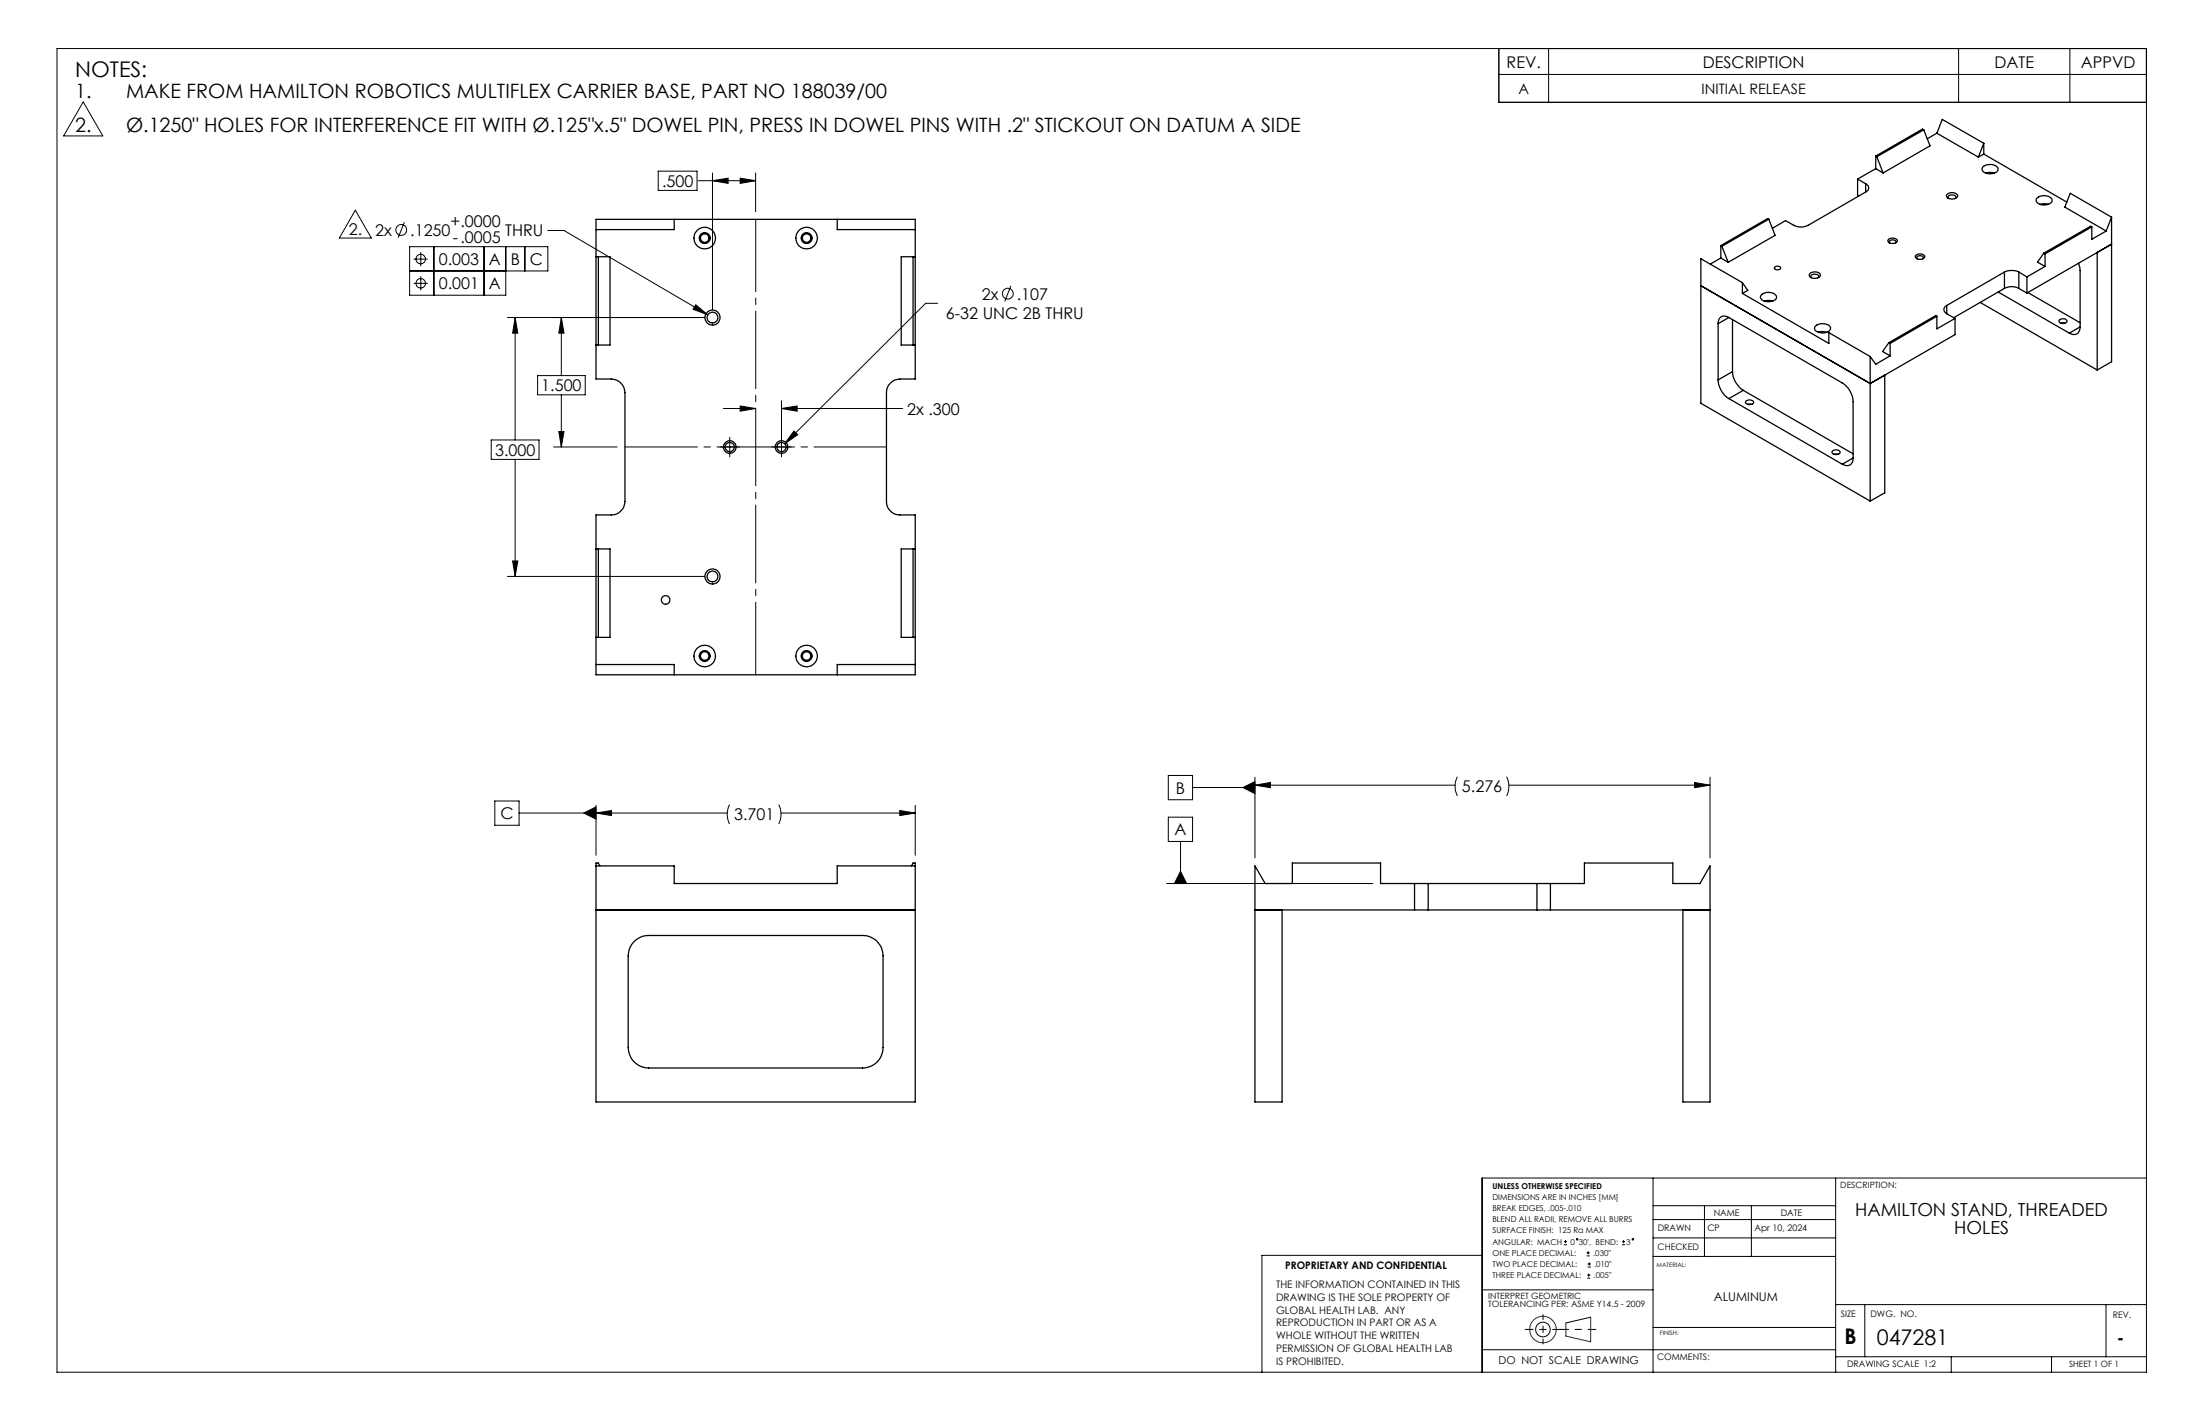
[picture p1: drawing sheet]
<svg xmlns="http://www.w3.org/2000/svg" width="432mm" height="279mm" viewBox="0 0 432 279" stroke-linecap="round" stroke-linejoin="round" font-family="sans-serif">
<g fill="none" stroke="#000" stroke-width=".25">
<path d="M364.6 35.1l1.6 1M364.6 35.1v3.2l.2 .2M366.2 37.7l-11.3 6.5a3 3 0 0 1-2.8 0l-1.7-.9-2.5 1.5M366.2 36.1a.85 .85 0 0 1 .6 .8 .85 .85 0 0 1-.6 .8M366.2 36.1v1.6M368.2 33.1l-3.6 2M368.2 33.1l1.4 .8M368.2 30.6l.2 .2M368.2 30.6v2.5M368.4 30.8l1.2 3.1M377.6 25.5l1.2 3.1-9.2 5.3M377.6 25.5l-9.2 5.3"/>
<path d="M377.6 25.5l-.3-.2-9.1 5.3M380.2 26.1l-2 1.1M380.2 26.1l8.1 4.7M380.2 26.1l1-2.7 8.2 4.7M382.1 38.2a1.37 1.37 0 0 1 2.1 .2 1.34 1.34 0 0 1-2.1 .2zM382.5 38.9l-.2-.2a.89 .89 0 0 1 1.6 0l-.1 .2M389.2 32.7a2.04 2.04 0 0 1 3 .4 1.56 1.56 0 0 1-2.1 .9 .86 .86 0 0 1-.9-.3 .86 .86 0 0 1 0-1zM389.4 30.2l-1.1 .6M389.4 30.2l16.3 9.5M389.4 28.1l-1.1 2.7M389.4 28.1v2.1M389.7 34l.6-.2 1.1 .2"/>
<path d="M399.8 38.8a2.2 2.2 0 0 1 2.9 .2 .85 .85 0 0 1-.9 1.1 1.59 1.59 0 0 1-2.2-.8zM117 43h62.6v31.4h-3a2.71 2.71 0 0 0-2.6 2.6v21.4a2.65 2.65 0 0 0 2.6 2.6h3v31.4h-62.6v-31.4h3a2.71 2.71 0 0 0 2.7-2.6v-21.4a2.78 2.78 0 0 0-2.7-2.6h-3zM117 50.4h2.7v17.3h-2.7M117.4 50.4v17.3M132.3 43v2h-15.3M164.3 43v2h15.3M179.2 50.4v17.3M179.6 50.4h-2.7v17.3h2.7M333.8 56.1l33.3 19.1M337.7 50.6l-2 1.2M337.7 50.6l1.5 .9M337.7 48.2l.3 .1"/>
<path d="M337.7 48.2v2.4M338 48.3l1.2 3.2M342 55.5l-8.2-4.7v28.3l33.3 19.2M342 55.5v2.1M342 57.6l17 9.8v-2.1l8.1 4.7M342 55.5l1 1.5-1 .6M345.8 57.8a2.01 2.01 0 0 1 2.9 .4 1.19 1.19 0 0 1-1.4 1h-.7a.85 .85 0 0 1-.9-.4 .85 .85 0 0 1 .1-1zM346.3 59.1l.6-.2 1 .2M347.2 43l1.2 3.2-9.2 5.3M347.2 43l-9.2 5.3M347.2 43l-.3-.1-9.2 5.3M348.3 52.4l.6-.2 .6 .2a.58 .58 0 0 1-.6 .6 .58 .58 0 0 1-.6-.6z"/>
<path d="M355.2 53.7a1.37 1.37 0 0 1 2.1 .3 1.34 1.34 0 0 1-2.2 .1zM355.5 54.5l-.1-.2a.86 .86 0 0 1 .8-.5 .86 .86 0 0 1 .8 .6l-.2 .1M370.7 47a1.15 1.15 0 0 1 1.7 .3 1.13 1.13 0 0 1-1.9 0zM370.9 47.7l-.1-.3a.8 .8 0 0 1 1.3 0l-.1 .3M376.1 50.1a1.12 1.12 0 0 1 1.7 .3 1.03 1.03 0 0 1-1 .5 1.03 1.03 0 0 1-.9-.7zM376.3 50.8l-.1-.2a.77 .77 0 0 1 1.3 0l-.1 .2M382.1 59.9a.87 .87 0 0 0-.6 .8 .87 .87 0 0 0 .6 .9M382.1 59.9v1.7M388.7 59.3l22.9 13.3M392.2 57.3l14 8.1M393.4 53.4a3.3 3.3 0 0 1 2.8 0M393.4 56.6a3 3 0 0 1 2.8 0"/>
<path d="M393.4 53.4l-11.3 6.5M393.4 53.4v3.2M393.4 56.6l-9.9 5.7M396.2 53.4l1.6 .9M396.2 53.4v3.2M396.2 56.6l1.6 .9M397.8 57.5l16.6-9.6-2.8 1.6v23.1M397.8 54.3v3.2M398 57.4l10.3 5.9M400.4 40.1l.6-.1 1 .1M401.1 49.7l-1.2 1.7 1.5 .9M401.1 49.7l.3 .1"/>
<path d="M401.4 52.3l-3.6 2M401.4 49.8v2.5M408 51.6l.3 1.5v11M410.6 44.5v2.5l2.8-1.7M410.6 44.5l-9.2 5.3M410.6 44.5l-.2-.1-9.3 5.3M414.4 42.6v28.4l-2.8 1.6M414.4 42.6l-8.1-4.7-1 2.7 8.1 4.7M414.4 42.6l-1 2.7M337.2 74.5a4.6 4.6 0 0 0 2.1 3.7M337.2 63.5v11M339.3 62.3l22.3 12.8a4.6 4.6 0 0 1 2.1 3.7v11.1"/>
<path d="M339.3 62.3a1.28 1.28 0 0 0-1.5-.2 1.28 1.28 0 0 0-.6 1.4M339.3 78.2l22.3 12.9M339.3 62.3l-2.1 1.2M340 72.9a4.6 4.6 0 0 0 2.2 3.7M340 72.9l-2.8 1.6M340 62.7v10.2M342.2 76.6l-2.9 1.6M342.2 76.6l21.5 12.4M342.7 78.7a.97 .97 0 0 1 1.5 .3 .97 .97 0 0 1-1.6-.1zM343 79.3h.8M356.3 64a2.08 2.08 0 0 1 3 .3 1.68 1.68 0 0 1-2.5 .9 .71 .71 0 0 1-.6-.5 .71 .71 0 0 1 .1-.7zM356.9 65.2l.6-.1 1.1 .1"/>
<path d="M367.1 70v28.3M367.1 75.2l2.8-1.6v23.1l-2.8 1.6M370.7 67.2l-1.2 1.8 1.5 .8M370.7 67.2l.3 .2M371 69.8l-2.8 1.7-1.1-1.5M371 67.4v2.4M380.2 62.1l-9.2 5.3M380.2 62.1v2.4l3.5-2M380.2 62.1l-.3-.2-9.2 5.3M382.1 61.6l1.6 .9M383.7 62.5v3.2l-16.6 9.5M404.2 62.8a.91 .91 0 0 1 1.5 .2 .92 .92 0 0 1-1.6 0z"/>
<path d="M404.5 63.4h.8M408.3 64.1a1.3 1.3 0 0 1-.7 1.4 1.3 1.3 0 0 1-1.4-.1M408.3 64.1l-2.1 1.3M359.7 88.5a.92 .92 0 0 1 1.5 .3 .95 .95 0 0 1-1.6-.1zM360 89.1h.8M363.7 89.9a1.29 1.29 0 0 1-.6 1.3 1.29 1.29 0 0 1-1.5-.1M363.7 89.9l-2.1 1.2M117 107.7h2.7v17.4h-2.7M117.4 107.7v17.4M179.2 107.7v17.4M179.6 107.7h-2.7v17.4h2.7M117 130.4h15.3v2"/>
<path d="M179.6 130.4h-15.3v2M117 178.5h62.6M117 169.9h15.3v3.5h32v-3.5h15.3M117.7 169.9l-.3-.6h-.4v46.9h62.6v-46.9h-.4l-.3 .6M246.3 178.5h31.3M277.6 178.5h2.7M277.6 173.4h2.7M277.6 173.4h-6.6v-4.1h-17.4v4.1h-5.3l-2-3.5v46.3h5.3v-37.7M277.6 173.4v5.1M280.3 178.5h21.4M280.3 173.4h21.4M280.3 173.4v5.1"/>
<path d="M301.7 178.5h2.6M301.7 173.4h2.6M301.7 173.4v5.1M304.3 173.4h6.7v-4.1h17.3v4.1h5.4l1.9-3.5v46.3h-5.3v-37.7M304.3 178.5h31.3M304.3 173.4v5.1M124.7 184.5a4 4 0 0 1 2.6-.9h42a3.9 3.9 0 0 1 4 3.9v18a4 4 0 0 1-4 4h-42a4.1 4.1 0 0 1-4-4v-18a4.2 4.2 0 0 1 1.4-3z"/>
<circle cx="138.3" cy="46.7" r=".82"/>
<circle cx="138.3" cy="46.7" r="1.06"/>
<circle cx="138.3" cy="46.7" r="2.12"/>
<circle cx="158.3" cy="46.7" r=".82"/>
<circle cx="158.3" cy="46.7" r="1.06"/>
<circle cx="158.3" cy="46.7" r="2.12"/>
<circle cx="139.8" cy="62.3" r="1.05"/>
<circle cx="139.9" cy="62.3" r="1.47"/>
<circle cx="143.2" cy="87.7" r=".91"/>
<circle cx="143.2" cy="87.7" r="1.24"/>
<circle cx="153.4" cy="87.7" r=".91"/>
<circle cx="153.4" cy="87.7" r="1.24"/>
<circle cx="130.7" cy="117.7" r=".85"/>
<circle cx="139.8" cy="113.1" r="1.05"/>
<circle cx="139.9" cy="113.1" r="1.47"/>
<circle cx="138.3" cy="128.7" r="2.11"/>
<circle cx="138.3" cy="128.7" r="1.06"/>
<circle cx="138.3" cy="128.7" r=".84"/>
<circle cx="158.3" cy="128.7" r=".83"/>
<circle cx="158.3" cy="128.7" r="2.11"/>
<circle cx="158.3" cy="128.7" r="1.06"/>
</g>
<g fill="none" stroke="#000" stroke-width=".2">
<path d="M11.2 9.5h410.1v259.7h-410.1zM294.2 9.5v10.6h127.1M294.2 14.6h127.1M304 9.5v10.6M384.4 9.5v10.6M406.3 9.5v10.6M16.3 20l3.9 6.7h-7.7zM129.2 33.6h7.6v3.8h-7.6zM137.1 35.5h11.2M139.8 35.5l3.1-.5v1zM139.8 33.9v26.9M145.3 35l3 .5-3 .5z"/>
<path d="M148.3 33.9v7.6M69.7 41.2l3.2 5.5h-6.3zM79.4 43.6l-1.3 3M81.2 50.8h2.8M81.2 55.6h2.8M82.6 49.5v2.7M82.6 54.2v2.8M85.2 48.4v9.5M95 48.4v9.5M99.3 48.4v9.5h-18.9v-9.5h27.1v4.8h-27.1M103 48.4v4.8M107.5 45.2h3.2l28.2 16.6"/>
<path d="M136.6 59.8l2.3 2-2.9-1.1zM184 59.5h-2.3l-27.7 27.6M198.4 56.1l-1.2 3M99.6 62.3h38.7M101.1 62.3l.5 3.1h-1zM101.1 62.3v24M105.5 73.7h9.4v3.8h-9.4zM110.2 62.3l.5 3.1h-1zM110.2 62.3v11.4M110.2 77.5v10.2M145.3 79.7l3 .5-3 .5zM153.4 78.6v11"/>
<path d="M96.4 86.3h9.4v3.8h-9.4zM101.1 90.1v23M108.7 87.7h12.4M109.7 84.7h1l-.5 3zM141.3 87.7h3.8M142 80.2h6.3M143.2 85.8v3.8M151.5 87.7h3.8M153.4 80.2l3.1-.5v1zM153.4 80.2h23.8M155.8 84.6l.8 .7-2.6 1.8zM99.6 113.1h38.7"/>
<path d="M100.6 110.1h1l-.5 3zM97.1 157.2h4.8v4.7h-4.8zM114.6 159.5l2.4-1.2v2.4zM117 159.5l3-.5v1zM117 158v9.8M142.7 159.5h-40.8M143.2 157.9a4.2 4.2 0 0 0 0 3.8M152.9 157.9l.1 .3a4.4 4.4 0 0 1-.1 3.5M153.3 159.5h26.3M176.6 159l3 .5-3 .5zM179.6 158v9.8M229.3 152.2h4.8v4.7h-4.8z"/>
<path d="M234.1 154.5h12.2M243.9 154.5l2.4-1.1v2.3zM246.3 154.1l3-.6v1.1zM246.3 152.5v15.8M246.3 154.1h39.3M286 152.4a4.4 4.4 0 0 0 0 3.8M295.7 152.4a4.1 4.1 0 0 1 0 3.8M296.2 154.1h39.4M332.6 153.5l3 .6-3 .5zM335.6 152.5v15.8M229 173.4h40.5M229.3 160.3h4.8v4.8h-4.8z"/>
<path d="M231.7 171l1.2 2.4h-2.4zM231.7 165.1v8.3M324.4 231.1v38.1M324.4 239.3h35.9M324.4 236.6h35.9M334.5 236.6v9.9M343.7 236.6v9.9M360.3 231.1v38.1M421.3 231.1h-130.4v38.1M290.9 246.3h-43.2v22.9M290.9 253.1h33.5M307 244.2h.6"/>
<path d="M307 243.6h.6M307.3 243.3v.6M311.4 246.4h.6M311.4 245.8h.6M311.5 250.8h.6M311.5 250.2h.6M311.6 248.6h.6M311.6 248h.6M311.7 245.5v.6M311.8 249.9v.6M311.9 247.7v.6M312.2 258.4l-4.9 1.2"/>
<path d="M318.3 244.2h.6M318.3 243.6h.6M318.7 243.3v.6M324.4 242.9h35.9M324.4 246.5h35.9M360.3 256h61M366 256v10.2M413.3 256v10.2M290.9 264.8h69.4M324.4 260.5h35.9M360.3 266.2h61M383 266.2v3"/>
<path d="M402.7 266.2v3"/>
<circle cx="78.7" cy="45.1" r="1.06"/>
<circle cx="82.6" cy="55.6" r=".94"/>
<circle cx="82.6" cy="50.8" r=".94"/>
<circle cx="197.8" cy="57.6" r="1.06"/>
<circle cx="309.6" cy="243.2" r=".15"/>
<circle cx="320.5" cy="243.2" r=".14"/>
<circle cx="302.8" cy="260.9" r="1.44"/>
</g>
<g fill="none" stroke="#400040" stroke-width=".2">
<path d="M312.2 258.4v4.9l-4.9-1.2v-2.5"/>
<circle cx="302.8" cy="260.9" r="2.61"/>
</g>
<path d="M299.3 260.8h7M306.3 260.8h6.9" fill="none" stroke="#000" stroke-width=".2" stroke-dasharray="15.2 1.3 1.3 1.3" stroke-dashoffset="13.7"/>
<path d="M302.9 258v5.7" fill="none" stroke="#000" stroke-width=".2" stroke-dasharray="15.2 1.3 1.3 1.3" stroke-dashoffset="14.3"/>
<path d="M148.3 43v89.4" fill="none" stroke="#000" stroke-width=".2" stroke-dasharray="15.2 1.3 1.3 1.3" stroke-dashoffset="1.1"/>
<path d="M122.7 87.7h51.3" fill="none" stroke="#000" stroke-width=".2" stroke-dasharray="15.2 1.3 1.3 1.3" stroke-dashoffset="1"/>
<g fill="#000">
<path d="M139.8 35.5l3.1-.5v1zM145.3 35l3 .5-3 .5zM153.4 80.2l3.1-.5v1zM145.3 79.7l3 .5-3 .5zM110.2 62.3l.5 3.1h-1zM109.7 84.7h1l-.5 3z"/>
<path d="M114.6 159.5l2.4-1.2v2.4zM231.7 171l1.2 2.4h-2.4zM243.9 154.5l2.4-1.1v2.3z"/>
<path d="M117 159.5l3-.5v1zM176.6 159l3 .5-3 .5zM246.3 154.1l3-.6v1.1zM332.6 153.5l3 .6-3 .5zM100.6 110.1h1l-.5 3zM101.1 62.3l.5 3.1h-1zM155.8 84.6l-1.8 2.5 2.6-1.8zM136.6 59.8l-.6 .9 2.9 1.1z"/>
</g>
<g font-size="4.2">
<text x="14.7" y="15.2">NOTES:</text>
<text x="362" y="263.8">B</text>
<text x="368.4" y="263.8">047281</text>
</g>
<g font-size="3.9">
<text x="14.7" y="19.2">1.</text>
<text x="24.7" y="19.2">MAKE FROM HAMILTON ROBOTICS MULTIFLEX CARRIER BASE, PART NO 188039/00</text>
<text x="14.7" y="25.8">2.</text>
<text x="24.7" y="25.8">Ø.1250&quot; HOLES FOR INTERFERENCE FIT WITH Ø.125&quot;x.5&quot; DOWEL PIN, PRESS IN DOWEL PINS WITH .2&quot; STICKOUT ON DATUM A SIDE</text>
</g>
<g font-size="3.5">
<text x="364.1" y="238.7">HAMILTON STAND, THREADED</text>
<text x="383.6" y="242.2">HOLES</text>
<text x="415.5" y="263.8">-</text>
</g>
<g font-size="3.2">
<text x="295.7" y="13.3">REV.</text>
<text x="334.2" y="13.3">DESCRIPTION</text>
<text x="391.5" y="13.3">DATE</text>
<text x="408.4" y="13.3">APPVD</text>
<text x="129.9" y="36.7">.500</text>
<text x="68.5" y="46.2">2.</text>
<text x="73.6" y="46.3">2x</text>
<text x="80.5" y="46.3">.1250</text>
<text x="88.4" y="44.5">+.0000</text>
<text x="88.9" y="47.7">-.0005</text>
<text x="99.2" y="46.3">THRU</text>
<text x="86.1" y="52">0.003</text>
<text x="96" y="52">A</text>
<text x="100.3" y="52">B</text>
<text x="104" y="52">C</text>
<text x="86.1" y="56.7">0.001</text>
<text x="96" y="56.7">A</text>
<text x="192.7" y="58.8">2x</text>
<text x="199.6" y="58.8">.107</text>
<text x="185.7" y="62.6">6-32 UNC 2B THRU</text>
<text x="106.2" y="76.8">1.500</text>
<text x="178" y="81.4">2x .300</text>
<text x="97.2" y="89.4">3.000</text>
<text x="230.8" y="155.7">B</text>
<text x="286.9" y="155.5">5.276</text>
<text x="98.2" y="160.7">C</text>
<text x="144.1" y="161">3.701</text>
<text x="230.5" y="163.9">A</text>
</g>
<g font-size="2.8">
<text x="298" y="18.4">A</text>
<text x="334" y="18.4">INITIAL RELEASE</text>
</g>
<text font-size="2.4" x="336.4" y="255.3">ALUMINUM</text>
<text font-size="2.1" x="294.1" y="267.7">DO NOT SCALE DRAWING</text>
<g font-size="2">
<text x="252.2" y="249">PROPRIETARY AND CONFIDENTIAL</text>
<text x="250.5" y="252.7">THE INFORMATION CONTAINED IN THIS</text>
<text x="250.5" y="255.2">DRAWING IS THE SOLE PROPERTY OF</text>
<text x="250.5" y="257.7">GLOBAL HEALTH LAB. ANY</text>
<text x="250.5" y="260.3">REPRODUCTION IN PART OR AS A</text>
<text x="250.5" y="262.8">WHOLE WITHOUT THE WRITTEN</text>
<text x="250.5" y="265.3">PERMISSION OF GLOBAL HEALTH LAB</text>
<text x="250.5" y="267.8">IS PROHIBITED.</text>
</g>
<g font-size="1.8">
<text x="336.4" y="238.6">NAME</text>
<text x="349.5" y="238.6">DATE</text>
<text x="325.3" y="245.3">CHECKED</text>
<text x="325.4" y="241.6">DRAWN</text>
<text x="335.1" y="241.6">CP</text>
<text x="344.4" y="241.6">Apr 10, 2024</text>
<text x="361.3" y="258.4">SIZE</text>
<text x="367.1" y="258.4">DWG. NO.</text>
<text x="414.7" y="258.6">REV.</text>
<text x="325.2" y="266.8">COMMENTS:</text>
<text x="362.5" y="268.2">DRAWING SCALE 1:2</text>
</g>
<g font-size="1.7">
<text x="361.2" y="233.2">DESCRIPTION:</text>
<text x="292.1" y="254.8">INTERPRET GEOMETRIC</text>
<text x="292.1" y="256.4">TOLERANCING PER: ASME Y14.5 - 2009</text>
<text x="406.1" y="268.1">SHEET 1 OF 1</text>
</g>
<g font-size="1.6">
<text x="292.9" y="233.2">UNLESS OTHERWISE SPECIFIED</text>
<text x="292.9" y="235.4">DIMENSIONS ARE IN INCHES [MM]</text>
<text x="292.9" y="237.6">BREAK EDGES, .005-.010</text>
<text x="292.9" y="239.8">BLEND ALL RADII, REMOVE ALL BURRS</text>
<text x="292.9" y="242">SURFACE FINISH: 125 Ra MAX</text>
<text x="292.9" y="244.2">ANGULAR: MACH</text>
<text x="308.2" y="244.2">0</text>
<text x="309.9" y="244.2">30', BEND:</text>
<text x="319.2" y="244.2">3</text>
<text x="292.9" y="250.8">THREE PLACE DECIMAL:</text>
<text x="292.9" y="246.4">ONE PLACE DECIMAL:</text>
<text x="292.9" y="248.6">TWO PLACE DECIMAL:</text>
<text x="312.7" y="246.4">.030&quot;</text>
<text x="312.8" y="250.8">.005&quot;</text>
<text x="312.9" y="248.6">.010&quot;</text>
</g>
<g font-size="1.2">
<text x="325.1" y="248.5">MATERIAL:</text>
<text x="325.8" y="262">FINISH:</text>
</g>
</svg>
